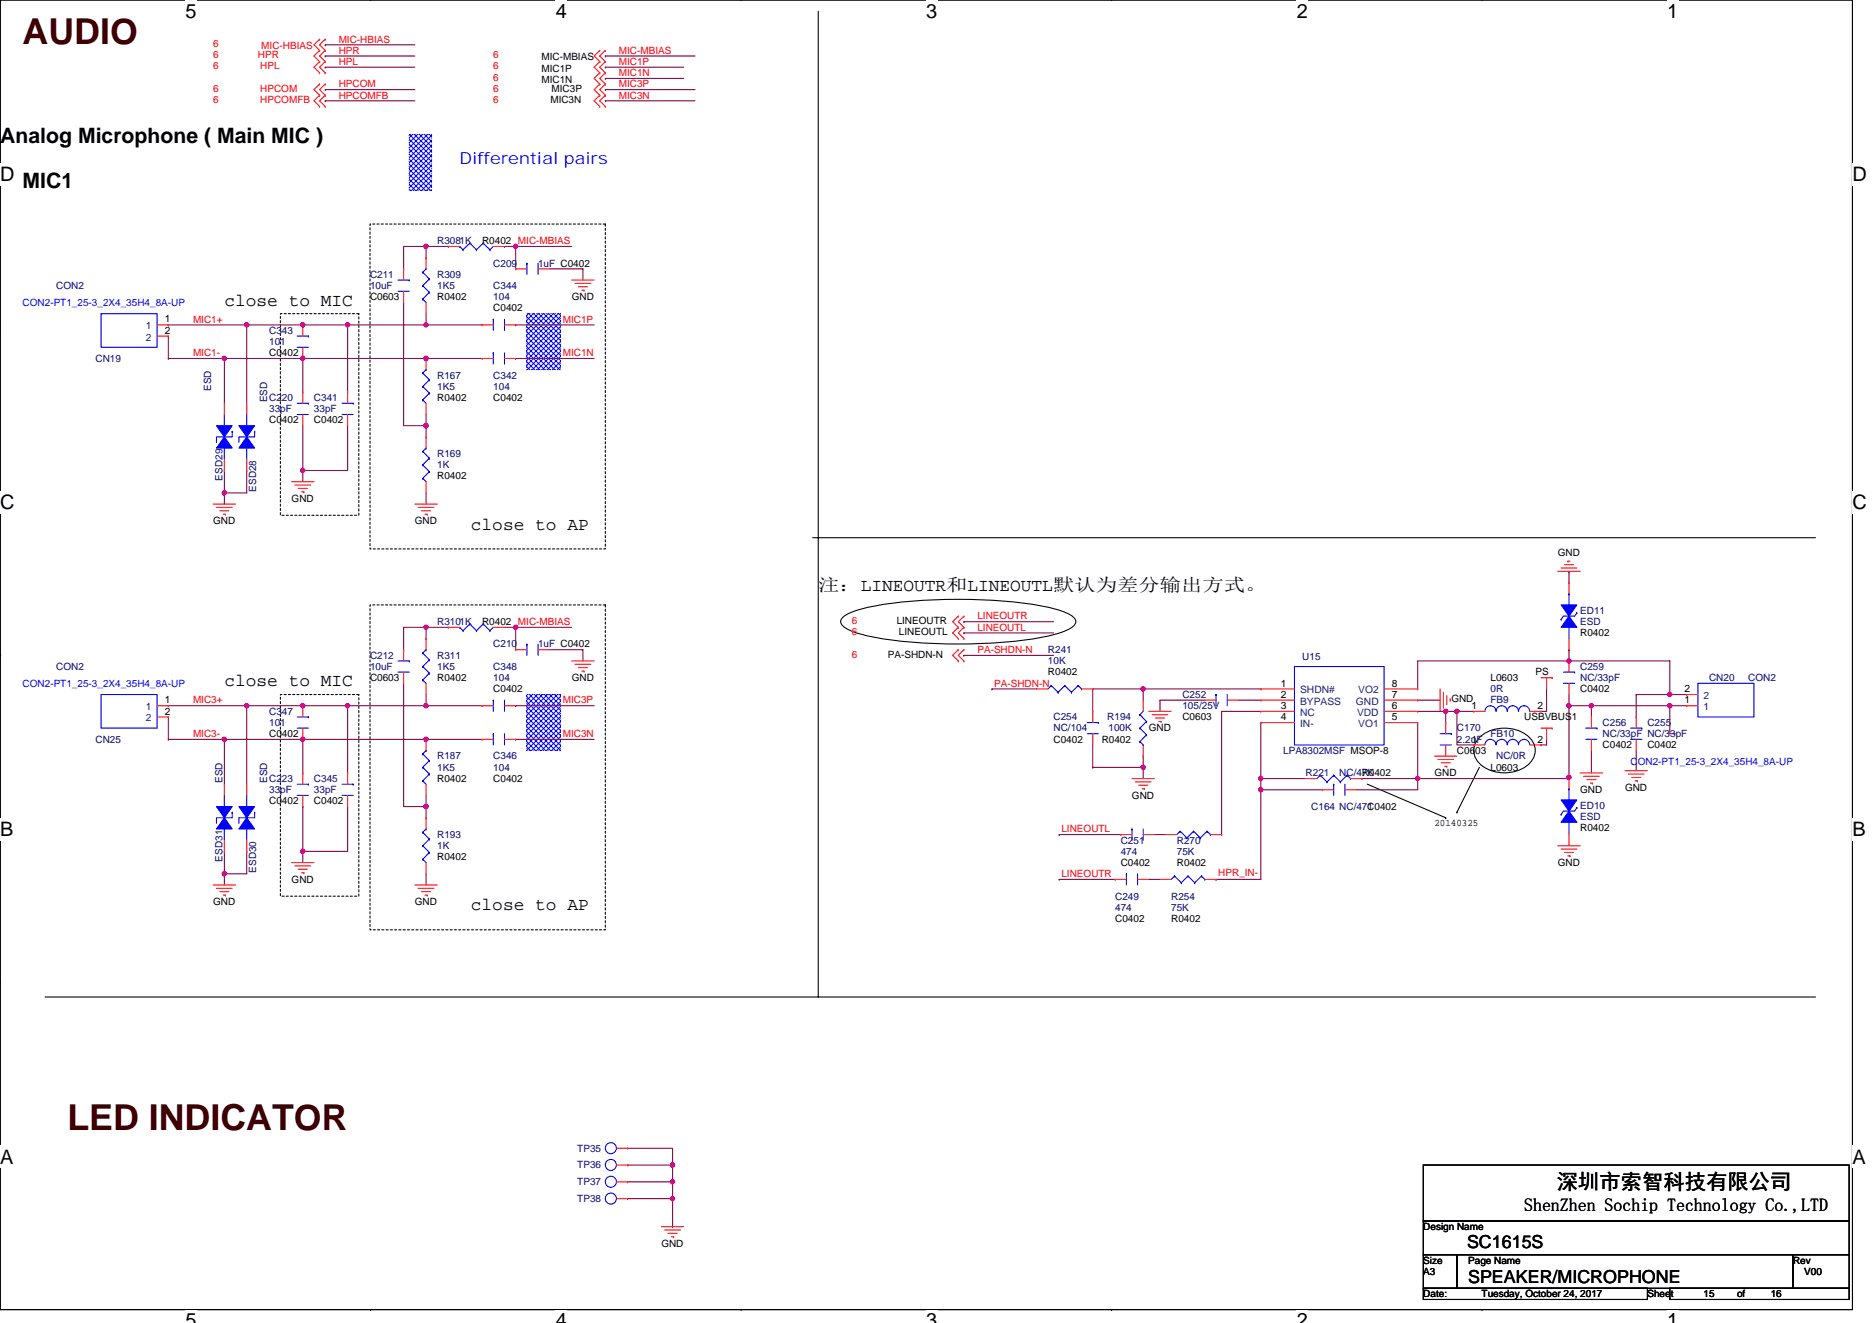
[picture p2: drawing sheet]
<svg xmlns="http://www.w3.org/2000/svg" width="297mm" height="210mm" viewBox="0 0 297 210" stroke-linecap="round" stroke-linejoin="round" font-family="sans-serif">
<path d="M0 0h293.9v207.9h-293.9z" fill="none" stroke="#000" stroke-width=".17"/>
<g fill="#fff">
<path d="M29.4 0h1.8v3.5h-1.8z"/>
<path d="M29.4 207.9h1.8v2h-1.8z"/>
</g>
<path d="M58.8 0h.1M58.8 207.9h.1" fill="none" stroke="#000" stroke-width=".17"/>
<g fill="#fff">
<path d="M88.2 0h1.8v3.5h-1.8z"/>
<path d="M88.2 207.9h1.8v2h-1.8z"/>
</g>
<path d="M117.6 0h.1M117.6 207.9h.1" fill="none" stroke="#000" stroke-width=".17"/>
<g fill="#fff">
<path d="M147 0h1.7v3.5h-1.7z"/>
<path d="M147 207.9h1.7v2h-1.7z"/>
</g>
<path d="M176.4 0h.1M176.4 207.9h.1" fill="none" stroke="#000" stroke-width=".17"/>
<g fill="#fff">
<path d="M205.8 0h1.7v3.5h-1.7z"/>
<path d="M205.8 207.9h1.7v2h-1.7z"/>
</g>
<path d="M235.2 0h.1M235.2 207.9h.1" fill="none" stroke="#000" stroke-width=".17"/>
<g fill="#fff">
<path d="M264.5 0h1.8v3.5h-1.8z"/>
<path d="M264.5 207.9h1.8v2h-1.8z"/>
<path d="M0 26h2.3v3.5h-2.3z"/>
<path d="M293.9 26h2.3v3.5h-2.3z"/>
<path d="M0 77.9h2.3v3.5h-2.3z"/>
<path d="M293.9 77.9h2.3v3.5h-2.3z"/>
</g>
<path d="M0 52h.1M293.9 52h.1" fill="none" stroke="#000" stroke-width=".17"/>
<g fill="#fff">
<path d="M0 129.9h2.1v3.5h-2.1z"/>
<path d="M293.9 129.9h2.1v3.5h-2.1z"/>
</g>
<path d="M0 103.9h.1M293.9 103.9h.1" fill="none" stroke="#000" stroke-width=".17"/>
<path d="M0 103.9h.1" fill="none" stroke="#000" stroke-width=".16"/>
<g fill="#fff">
<path d="M0 181.9h2.2v3.5h-2.2z"/>
<path d="M293.9 181.9h2.2v3.5h-2.2z"/>
</g>
<g fill="none" stroke="#000" stroke-width=".17">
<path d="M129.8 1.8v156.4M128.9 85.3h159.2M133.9 97.8a15.9 15.9 0 0 1 6.5-1.9 82.8 82.8 0 0 1 26.2 .5 9.9 9.9 0 0 1 3.6 1.4l.4 .4 .1 .5a2.4 2.4 0 0 1-1.9 1.5 45 45 0 0 1-12.5 1.9 76 76 0 0 1-18.8-1.2 9.8 9.8 0 0 1-3.6-1.4l-.4-.4-.1-.4 .1-.5zM235 116.8a6 6 0 0 1 7.9 .5 2.92 2.92 0 0 1-1 4.5 6 6 0 0 1-7.4-.9 2.8 2.8 0 0 1 .5-4.1zM217 124.5l12.4 5.3M229.4 129.8h.1M231.2 128.9h.1M234.7 121.8l-3.5 7.1M0 155.9h.1M7.2 158.2h280.9M293.9 155.9h.1M225.8 199.1h5.4v5.4h-5.4z"/>
<path d="M225.8 184.9h67.6v8.9h-67.6zM225.8 193.8h67.6v5.3h-67.6zM231.2 199.1h53.3v5.4h-53.3zM284.5 199.1h8.9v5.4h-8.9zM225.8 204.5h35.6v1.7h-35.6zM265 204.5h28.4v1.7h-28.4z"/>
</g>
<g fill="#00f" stroke="#00f" stroke-width=".17" stroke-dasharray="0 .3">
<path d="M64.9 21.3h3.6v8.9h-3.6z" fill-rule="evenodd"/>
<path d="M83.6 49.8h5.3v8.9h-5.3z" fill-rule="evenodd"/>
<path d="M83.6 110.2h5.3v8.9h-5.3z" fill-rule="evenodd"/>
</g>
<path d="M58.7 35.6h37.4v51.5h-37.4zM44.5 49.8h12.4v32h-12.4zM58.7 96h37.4v51.6h-37.4zM44.5 110.2h12.4v32h-12.4z" fill="none" stroke="#000" stroke-width=".17" stroke-dasharray=".3 .3"/>
<g fill="none" stroke="#800040" stroke-width=".17">
<path d="M51.6 14.2h.1M51.6 16h.1M51.6 8.9h.1M51.6 10.7h.1M51.6 7.1h.1M51.6 8.9h14.2M51.6 10.7h14.2M51.6 14.2h14.2M51.6 16h14.2M51.6 7.1h14.2M96.1 8.9h.1M96.1 10.7h.1"/>
<path d="M96.1 12.4h.1M96.1 14.2h.1M96.1 16h.1M96.1 8.9h14.2M96.1 10.7h12.4M96.1 12.4h12.4M96.1 14.2h14.2M96.1 16h14.2M67.6 39.1h.1M67.6 39.1h-3.6v3.6M67.6 39.1v1.8M67.6 39.1h3.6"/>
<path d="M80 39.1h.1M80 39.1h10.7M81.8 39.1h.1M81.8 39.1v3.6M26.7 56.9h.1M26.7 51.6h.1M26.7 53.3v3.6M26.7 56.9h21.3M26.7 51.6h12.5M35.6 56.9v7.1M35.6 56.9h.1M39.2 51.6h.1"/>
<path d="M39.2 51.6h8.8M39.2 51.6v12.4M48 56.9h19.6M48 51.6h.1M48 56.9v5.3M48 51.6h7.2M55.2 51.6h12.4M55.2 51.6h.1M55.2 51.6v10.6M64 48v19.6h3.6M67.6 56.9h.1M67.6 51.6h.1"/>
<path d="M67.6 49.8v1.8M67.6 56.9h8.9M67.6 51.6h8.9M81.8 56.9h.1M81.8 51.6h.1M81.8 56.9h12.5M81.8 51.6h12.5M87.2 42.7h5.3v1.7M35.6 78.2h.1M35.6 78.2v1.8M35.6 74.7v3.5M39.2 74.7v3.5h-3.6"/>
<path d="M48 67.6v7.1M48 74.7h.1M48 74.7v1.8M55.2 67.6v7.1h-7.2M67.6 67.6h.1M67.6 78.2v1.8M67.6 65.8v1.8M67.6 67.6v1.7M67.6 99.6h.1M67.6 99.6h-3.6v3.5M67.6 99.6v1.7M67.6 99.6h3.6"/>
<path d="M80 99.6h1.8M81.8 99.6h.1M81.8 99.6h8.9M81.8 99.6v3.5M152.9 98.7h.1M152.9 98.7h14.3M249 90.7h.1M249 90.7v1.8M26.7 113.8v3.5M26.7 117.3h.1M26.7 112h.1M26.7 117.3h21.3"/>
<path d="M26.7 112h12.5M35.6 117.3v7.2M35.6 117.3h.1M39.2 112v12.5M39.2 112h8.8M48 117.3h19.6M48 112h.1M48 117.3v5.4M48 112h7.2M55.2 112h12.4M55.2 112v10.7M64 108.5v19.5h3.6"/>
<path d="M67.6 117.3h.1M67.6 112h.1M67.6 110.2v1.8M67.6 117.3h8.9M67.6 112h8.9M81.8 117.3h.1M81.8 112h.1M81.8 117.3h12.5M81.8 112h12.5M87.2 103.1h5.3v1.8M152.9 104h.1M152.9 100.5h.1"/>
<path d="M152.9 104h14.3M152.9 100.5h14.3M157.4 109.3h.1M157.4 109.3h7.1M173.4 118.2v3.6M181.4 109.3v1.8M181.4 109.3h.1M181.4 109.3h-8v3.6M181.4 109.3h18.7M191.2 111.1h-7.1v1.8M196.5 111.1h3.6M200.1 114.7h.1"/>
<path d="M200.1 112.9h-6.3v19.6M200.1 114.7v8.9M225 114.7v8.9M225 111.1h3.5M225 112.9h4.4M229.4 112.9h1.8M229.4 112.9h.1M229.4 112.9v1.8M231.2 112.9v5.3h2.6M231.2 112.9h.1M231.2 112.9h2.6M245.4 117.3v.9h-.9"/>
<path d="M245.4 109.3v3.6h-.9M249 104.9h-24v4.4M249 112h.1M249 112v11.6h-24M249 110.2v1.8h3.5M249 104.9h16v5.3M249 103.1h.1M249 103.1v1.8M252.5 112v1.8M252.5 119.1v3.6M252.5 112h12.5v4.5h.9M252.5 112h.1"/>
<path d="M259.6 110.2v3.6M259.6 119.1v3.2M259.6 110.2h.1M259.6 110.2h5.4M265 112h2.6M265 110.2h2.6M35.6 138.7h.1M35.6 138.7v1.8M35.6 135.1v3.6M39.2 135.1v3.6h-3.6M48 128h.1M48 135.1v1.8"/>
<path d="M48 128v7.1M55.2 128v7.1h-7.2M67.6 128h.1M67.6 138.7v1.8M67.6 126.2v1.8M67.6 128v1.8M168.1 132.5h.1M168.1 139.6h.1M168.1 132.5h9.7M168.1 139.6h8.9M173.4 121.8h.1M173.4 121.8h8"/>
<path d="M181.4 121.8v1.8M181.4 120v1.8M182.3 139.6h1.8M183.2 132.5h1.8M193 139.6h.1M200.1 123.6h7.1M200.1 125.3h9.7M200.1 125.3h.1M200.1 123.6v1.7M200.1 125.3v14.3h-7.1M216.1 123.6h.1M216.1 123.6h8.9"/>
<path d="M225 123.6v1.7h-9.8M249 134.1v.1M99.6 182.2h7.1v2.7M99.6 184.9h7.1v2.7M99.6 187.6h7.1v2.6M99.6 190.2h7.1v4.5M106.7 187.6h.1M106.7 194.7h.1"/>
</g>
<g fill="#f0f" stroke="#f0f" stroke-width=".17">
<circle cx="67.6" cy="56.9" r=".35"/>
<circle cx="67.6" cy="51.5" r=".35"/>
<circle cx="67.6" cy="67.6" r=".35"/>
<circle cx="67.6" cy="39.1" r=".35"/>
<circle cx="48" cy="51.5" r=".35"/>
<circle cx="81.8" cy="39.1" r=".35"/>
<circle cx="35.6" cy="78.2" r=".35"/>
<circle cx="39.1" cy="51.5" r=".35"/>
<circle cx="48" cy="56.9" r=".35"/>
<circle cx="35.6" cy="56.9" r=".35"/>
<circle cx="48" cy="74.7" r=".35"/>
<circle cx="55.1" cy="51.5" r=".35"/>
<circle cx="231.2" cy="112.9" r=".35"/>
<circle cx="249" cy="123.4" r=".35"/>
<circle cx="248.9" cy="112" r=".35"/>
<circle cx="200.1" cy="123.6" r=".35"/>
<circle cx="181.4" cy="109.3" r=".35"/>
<circle cx="200.1" cy="125.3" r=".35"/>
<circle cx="224.9" cy="123.6" r=".35"/>
<circle cx="229.4" cy="112.9" r=".35"/>
<circle cx="181.4" cy="121.8" r=".35"/>
<circle cx="264.9" cy="112" r=".35"/>
<circle cx="252.5" cy="112" r=".35"/>
<circle cx="264.9" cy="110.2" r=".35"/>
<circle cx="67.6" cy="117.3" r=".35"/>
<circle cx="67.6" cy="112" r=".35"/>
<circle cx="67.6" cy="128" r=".35"/>
<circle cx="67.6" cy="99.6" r=".35"/>
<circle cx="48" cy="135.1" r=".35"/>
<circle cx="55.1" cy="112" r=".35"/>
<circle cx="48" cy="112" r=".35"/>
<circle cx="81.8" cy="99.6" r=".35"/>
<circle cx="35.6" cy="138.7" r=".35"/>
<circle cx="48" cy="117.3" r=".35"/>
<circle cx="35.6" cy="117.3" r=".35"/>
<circle cx="39.1" cy="112" r=".35"/>
<circle cx="106.7" cy="184.9" r=".35"/>
<circle cx="106.7" cy="187.6" r=".35"/>
<circle cx="106.7" cy="190.2" r=".35"/>
<circle cx="248.9" cy="104.9" r=".35"/>
</g>
<g fill="none" stroke="#f00" stroke-width=".17">
<path d="M50.7 16.9h.1M50.7 15.1h.1M50.7 9.8h.1M50.7 8h.1M50.7 11.6h.1M50.7 13.3h.1M50.7 6.2h.1M50.7 15.1l-.9 .9 .9 .9M50.7 8l-.9 .9 .9 .9M50.7 9.8l-.9 .9 .9 .9M50.7 13.3l-.9 .9 .9 .9M50.7 6.2l-.9 .9 .9 .9"/>
<path d="M51.6 16.9h.1M51.6 15.1h.1M51.6 9.8h.1M51.6 8h.1M51.6 11.6h.1M51.6 13.3h.1M51.6 6.2h.1M51.6 15.1l-.9 .9 .9 .9M51.6 8l-.9 .9 .9 .9M51.6 9.8l-.9 .9 .9 .9M51.6 13.3l-.9 .9 .9 .9M51.6 6.2l-.9 .9 .9 .9"/>
<path d="M95.2 8h.1M95.2 9.8h.1M95.2 11.6h.1M95.2 13.3h.1M95.2 15.1h.1M95.2 16.9h.1M95.2 8l-.9 .9 .9 .9M95.2 9.8l-.9 .9 .9 .9M95.2 11.6l-.9 .8 .9 .9M95.2 13.3l-.9 .9 .9 .9M95.2 15.1l-.9 .9 .9 .9M96.1 8h.1"/>
<path d="M96.1 9.8h.1M96.1 11.6h.1M96.1 13.3h.1M96.1 15.1h.1M96.1 16.9h.1M96.1 8l-.9 .9 .9 .9M96.1 9.8l-.9 .9 .9 .9M96.1 11.6l-.9 .8 .9 .9M96.1 13.3l-.9 .9 .9 .9M96.1 15.1l-.9 .9 .9 .9M71.2 39.1h.1M71.2 39.1h1.7"/>
<path d="M78.3 39.1h1.7M24.9 51.6h1.8M24.9 53.3h1.8M26.7 51.6h.1M26.7 53.3h.1M48 55.1v1.8M48 51.6h.1M48 51.6v1.7M64 46.2v1.8M64 42.7h.1M64 42.7v1.7M67.6 56.9h.1"/>
<path d="M67.6 48v1.8M67.6 40.9h.1M67.6 40.9v1.8M67.6 56.9v1.8M76.5 56.9h.1M76.5 51.6h.1M76.5 56.9h1.8M76.5 51.6h1.8M80 56.9h1.8M80 51.6h1.8M81.8 42.7h.1M81.8 42.7h1.8"/>
<path d="M85.4 42.7h1.8M90.7 44.4h3.6M91.2 45h2.5M91.8 45.5h1.4M92.3 46.1h.4M92.7 46.1h.1M35.6 64v1.8M35.6 74.7h.1M35.6 72.9v1.8M39.2 64v1.8M39.2 74.7h.1M39.2 72.9v1.8"/>
<path d="M46.3 76.5h3.5M46.8 77h2.5M47.3 77.5h1.5M47.9 78.1h.3M48 65.8v1.8M48 62.2h.1M48 62.2v1.8M48.2 78.1h.1M55.2 65.8v1.8M55.2 62.2h.1M55.2 62.2v1.8M67.6 64v1.8"/>
<path d="M67.6 76.5v1.7M67.6 69.3h.1M67.6 69.3v1.8M33.8 80h3.6M34.4 80.5h2.4M34.9 81.1h1.4M35.4 81.6h.4M35.8 81.6h.1M65.8 80h3.6M66.4 80.5h2.5M66.9 81.1h1.4M67.4 81.6h.4"/>
<path d="M67.8 81.6h.1M71.2 99.6h.1M71.2 99.6h1.7M78.3 99.6h1.7M152.1 99.6h.1M152.1 97.8h.1M152.1 97.8l-.9 .9 .9 .9M152.1 99.6l-.9 .9 .9 .8M152.9 99.6h.1M152.9 97.8h.1M152.9 97.8l-.8 .9 .8 .9M152.9 99.6l-.8 .9 .8 .8"/>
<path d="M247.2 90.7h3.5M247.7 90.1h2.5M248.2 89.6h1.5M248.8 89.1h.1M248.8 89.1h.3M249 92.5h.1M249 92.5v1.7M24.9 112h1.8M24.9 113.8h1.8M26.7 112h.1M26.7 113.8h.1M48 115.6v1.7"/>
<path d="M48 112h.1M48 112v1.8M64 106.7v1.8M64 103.1h.1M64 103.1v1.8M67.6 117.3h.1M67.6 108.5v1.7M67.6 101.3h.1M67.6 101.3v1.8M67.6 117.3v1.8M76.5 117.3h.1M76.5 112h.1"/>
<path d="M76.5 117.3h1.8M76.5 112h1.8M80 117.3h1.8M80 112h1.8M81.8 103.1h.1M81.8 103.1h1.8M85.4 103.1h1.8M90.7 104.9h3.6M91.2 105.4h2.5M91.8 106h1.4M92.3 106.5h.4M92.7 106.5h.1"/>
<path d="M152.1 101.3h.1M152.1 104.9h.1M152.1 103.1h.1M152.1 103.1l-.9 .9 .9 .9M152.9 101.3h.1M152.9 104.9h.1M152.9 103.1h.1M152.9 103.1l-.8 .9 .8 .9M164.5 109.3h1.8M171.6 109.3h1.8M173.4 109.3h.1M173.4 116.5v1.7"/>
<path d="M173.4 112.9h.1M173.4 112.9v1.8M181.4 111.1v1.8M181.4 118.2v1.8M182.3 112.9h3.5M182.8 113.4h2.5M183.3 114h1.5M183.9 114.5h.3M184.2 114.5h.1M191.2 111.1h.1M191.2 111.1h1.8M194.7 111.1h1.8"/>
<path d="M200.1 109.3h.1M200.1 111.1h.1M200.1 112.9h.1M200.1 114.7h.1M200.1 109.3h5.3M200.1 111.1h5.3M200.1 112.9h5.3M200.1 114.7h5.3M219.6 109.3h5.4M219.6 111.1h5.4M219.6 112.9h5.4M219.6 114.7h5.4"/>
<path d="M225 114.7h.1M225 112.9h.1M225 111.1h.1M225 109.3h.1M228.5 109.3v3.6M229 109.9v2.5M229.4 118.2v1.8M229.4 114.7h.1M229.4 114.7v1.8M229.6 110.4v1.4M230.1 111h.1M230.1 111v.3"/>
<path d="M233.8 112.9h.1M233.8 118.2h.1M233.8 112.9h1.8M233.8 118.2h1.8M242.7 112.9h1.8M242.7 118.2h1.8M244.5 112.9h.1M244.5 118.2h.1M244.5 107.6h1.8M244.5 115.6h1.8M245.4 107.6v1.7M245.4 115.6v1.7"/>
<path d="M246.3 107.6h.1M246.3 115.6h.1M249 108.5v1.7M249 104.9h.1M249 101.3v1.8M249 104.9v1.8M252.5 117.3v1.8M252.5 113.8h.1M252.5 113.8v1.8M259.6 117.3v1.8M259.6 113.8h.1M259.6 113.8v1.8"/>
<path d="M267.6 112h.1M267.6 110.2h.1M267.6 112h1.8M267.6 110.2h1.8M35.6 124.5v1.7M35.6 135.1h.1M35.6 133.3v1.8M39.2 124.5v1.7M39.2 135.1h.1M39.2 133.3v1.8M46.3 136.9h3.5M46.8 137.4h2.5"/>
<path d="M47.3 138h1.5M47.9 138.5h.3M48 126.2v1.8M48 122.7h.1M48 122.7v1.8M48.2 138.5h.1M55.2 126.2v1.8M55.2 122.7h.1M55.2 122.7v1.8M67.6 124.5v1.7M67.6 136.9v1.8M67.6 129.8h.1"/>
<path d="M67.6 129.8v1.8M177 139.6h.1M177 139.6h1.7M177.8 132.5h.1M177.8 132.5h1.8M179.6 123.6h3.6M180.1 124.1h2.5M180.5 139.6h1.8M180.7 124.6h1.4M181.2 125.2h.4M181.4 120h.1M181.4 132.5h1.8"/>
<path d="M181.6 125.2h.1M184.1 139.6h1.7M185 132.5h1.7M191.2 139.6h1.8M192.1 132.5h1.7M193 139.6h.1M193.8 132.5h.1M207.2 123.6h1.8M209.8 125.3h.1M209.8 125.3h1.8M213.4 125.3h1.8M214.3 123.6h1.8"/>
<path d="M216.1 123.6h.1M227.6 120h3.6M228.2 120.5h2.4M228.7 121.1h1.4M229.2 121.6h.4M229.6 121.6h.1M247.2 134.2h3.5M247.7 134.8h2.5M248.2 135.3h1.5M248.8 135.8h.3M249 132.3v1.8M249 123.4h.1"/>
<path d="M249 123.4v1.8M249.1 135.8h.1M250.7 122.7h3.6M251.3 123.2h2.5M251.8 123.7h1.4M252.3 124.3h.4M252.7 124.3h.1M257.8 122.3h3.6M258.4 122.9h2.5M258.9 123.4h1.4M259.5 123.9h.3M259.8 123.9h.1"/>
<path d="M33.8 140.5h3.6M34.4 141h2.4M34.9 141.5h1.4M35.4 142.1h.4M35.8 142.1h.1M65.8 140.5h3.6M66.4 141h2.5M66.9 141.5h1.4M67.4 142.1h.4M67.8 142.1h.1M97.8 184.9h1.8M97.8 190.2h1.8"/>
<path d="M97.8 182.2h1.8M97.8 187.6h1.8M99.6 184.9h.1M99.6 190.2h.1M99.6 182.2h.1M99.6 187.6h.1M104.9 194.7h3.6M105.5 195.2h2.5M106 195.7h1.4M106.5 196.3h.4M106.9 196.3h.1"/>
</g>
<g fill="none" stroke="#00f" stroke-width=".17">
<path d="M72.9 39.1h.1M72.9 39.1l.6 .5M73.5 39.6h.1M74.5 38.6h.1M74.5 38.6l1.1 1M74.5 38.6l-1 1M75.6 39.6h.1M76.7 38.6h.1M76.7 38.6l1 1M76.7 38.6l-1.1 1M77.7 39.6h.1M78.3 39.1l-.6 .5"/>
<path d="M16 49.8h8.9v5.3h-8.9zM47.2 55.1h1.7M47.2 53.3h1.7M48.9 53.3h.1M63.2 46.2h1.7M63.2 44.4h1.7M64.9 44.4h.1M67.1 59.2h.1M67.1 47.5h.1M67.1 45.3h.1M67.1 43.2h.1M67.1 59.2l1 1.1"/>
<path d="M67.1 47.5l.5 .5M67.1 45.3l1 1.1M67.1 43.2l1 1.1M67.6 58.7h.1M67.6 42.7h.1M67.6 58.7l-.5 .5M67.6 42.7l-.5 .5M68.1 46.4h.1M68.1 44.3h.1M68.1 46.4l-1 1.1M68.1 44.3l-1 1M78.3 56h.1"/>
<path d="M78.3 50.7h.1M78.3 50.7v1.8M78.3 56v1.8M80 56v1.8M80 50.7v1.8M83.6 41.8h.1M83.6 41.8v1.8M85.4 41.8v1.8M35.6 65.8v1.8M35.6 71.1v1.8M36.8 68.5v.8h-2.4v.9M36.8 68.5h.1"/>
<path d="M39.2 65.8v1.8M39.2 71.1v1.8M40.4 68.5v.8h-2.5v.9M40.4 68.5h.1M47.2 65.8h1.7M47.2 64h1.7M48.9 64h.1M54.3 65.8h1.7M54.3 64h1.7M56 64h.1M67.1 63.5h.1M67.1 61.3h.1"/>
<path d="M67.1 75.9h.1M67.1 73.8h.1M67.1 71.6h.1M67.1 63.5l.5 .5M67.1 61.3l1 1.1M67.1 75.9l.5 .6M67.1 73.8l1 1M67.1 71.6l1 1.1M67.6 71.1h.1M67.6 71.1l-.5 .5M68.1 62.4h.1M68.1 60.3h.1"/>
<path d="M68.1 74.8h.1M68.1 72.7h.1M68.1 62.4l-1 1.1M68.1 60.3l-1 1M68.1 74.8l-1 1.1M68.1 72.7l-1 1.1M72.9 99.6h.1M72.9 99.6l.6 .5M74.5 99h.1M74.5 99l1.1 1.1M74.5 99l-1 1.1M76.7 99h.1"/>
<path d="M76.7 99l1 1.1M76.7 99l-1.1 1.1M78.3 99.6l-.6 .5M247.7 98.3h.1M249 99.6v1.7M249 94.2h.1M249 94.2v1.8M250.2 97.3l-.4 .5h-1.7l-.4 .5M250.2 97.3h.1M16 110.2h8.9v5.4h-8.9zM47.2 115.6h1.7M47.2 113.8h1.7"/>
<path d="M48.9 113.8h.1M63.2 106.7h1.7M63.2 104.9h1.7M64.9 104.9h.1M67.1 119.7h.1M67.1 107.9h.1M67.1 105.8h.1M67.1 103.7h.1M67.1 119.7l1 1M67.1 107.9l.5 .6M67.1 105.8l1 1M67.1 103.7l1 1"/>
<path d="M67.6 119.1h.1M67.6 103.1h.1M67.6 119.1l-.5 .6M67.6 103.1l-.5 .6M68.1 106.8h.1M68.1 104.7h.1M68.1 106.8l-1 1.1M68.1 104.7l-1 1.1M73.5 100.1h.1M75.6 100.1h.1M77.7 100.1h.1M78.3 116.5h.1"/>
<path d="M78.3 111.1h.1M78.3 111.1v1.8M78.3 116.5v1.7M80 116.5v1.7M80 111.1v1.8M83.6 102.2h.1M83.6 102.2v1.8M85.4 102.2v1.8M166.8 108.8h.1M166.8 108.8l-.5 .5M166.8 108.8l1.1 1.1M167.9 109.9h.1"/>
<path d="M168.9 108.8h.1M168.9 108.8l-1 1.1M168.9 108.8l1.1 1.1M170 109.9h.1M171.1 108.8h.1M171.1 108.8l-1.1 1.1M171.1 108.8l.5 .5M171.6 109.3h.1M172.5 116.5h1.8M172.5 114.7h1.8M174.3 114.7h.1M180.9 113.4h.1"/>
<path d="M180.9 115.6h.1M180.9 117.7h.1M180.9 113.4l1 1.1M180.9 115.6l1 1M180.9 117.7l.5 .5M181.4 118.2h.1M181.4 112.9l-.5 .5M181.9 114.5h.1M181.9 116.6h.1M181.9 114.5l-1 1.1M181.9 116.6l-1 1.1M193 110.2h.1"/>
<path d="M193 110.2v1.8M194.7 110.2v1.8M205.4 105.8h14.2v12.4h-14.2zM228.5 118.2h1.8M228.5 116.5h1.8M230.3 116.5h.1M235.6 112.9a.88 .88 0 0 1 .9-.9 .88 .88 0 0 1 .9 .9M235.6 118.2a.88 .88 0 0 1 .9-.9 .88 .88 0 0 1 .9 .9M237.4 112.9a.88 .88 0 0 1 .9-.9 .88 .88 0 0 1 .9 .9 .89 .89 0 0 1 .8-.9 .89 .89 0 0 1 .9 .9 .89 .89 0 0 1 .9-.9 .89 .89 0 0 1 .9 .9M237.4 118.2a.88 .88 0 0 1 .9-.9 .88 .88 0 0 1 .9 .9 .89 .89 0 0 1 .8-.9 .89 .89 0 0 1 .9 .9 .89 .89 0 0 1 .9-.9 .89 .89 0 0 1 .9 .9M248.1 108.5h1.7M248.1 106.7h1.7"/>
<path d="M249.8 106.7h.1M251.6 117.3h1.8M251.6 115.6h1.8M253.4 115.6h.1M258.7 117.3h1.8M258.7 115.6h1.8M260.5 115.6h.1M269.4 108.5h8.9v5.3h-8.9zM35.6 126.2v1.8M35.6 131.6v1.7M36.8 128.9v.9h-2.4v.9M36.8 128.9h.1"/>
<path d="M39.2 126.2v1.8M39.2 131.6v1.7M40.4 128.9v.9h-2.5v.9M40.4 128.9h.1M47.2 126.2h1.7M47.2 124.5h1.7M48.9 124.5h.1M54.3 126.2h1.7M54.3 124.5h1.7M56 124.5h.1M67.1 123.9h.1M67.1 121.8h.1"/>
<path d="M67.1 136.4h.1M67.1 134.2h.1M67.1 132.1h.1M67.1 123.9l.5 .6M67.1 121.8l1 1.1M67.1 136.4l.5 .5M67.1 134.2l1 1.1M67.1 132.1l1 1.1M67.6 131.6h.1M67.6 131.6l-.5 .5M68.1 122.9h.1M68.1 120.7h.1"/>
<path d="M68.1 135.3h.1M68.1 133.2h.1M68.1 122.9l-1 1M68.1 120.7l-1 1.1M68.1 135.3l-1 1.1M68.1 133.2l-1 1M178.7 138.7h.1M178.7 138.7v1.8M179.6 131.6h.1M179.6 131.6v1.7M180.5 138.7v1.8M181.4 131.6v1.7"/>
<path d="M186.4 139h.1M186.4 139l-.6 .6M186.4 139l1 1.1M187.3 131.9h.1M187.3 131.9l-.6 .6M187.3 131.9l1 1.1M188.3 133h.1M188.5 139h.1M188.5 139l-1.1 1.1M188.5 139l1.1 1.1M189.4 131.9h.1M189.4 131.9l-1.1 1.1"/>
<path d="M189.4 131.9l1.1 1.1M190.5 133h.1M190.6 139h.1M190.6 139l-1 1.1M190.6 139l.6 .6M191.2 139.6h.1M191.5 131.9h.1M191.5 131.9l-1 1.1M191.5 131.9l.6 .6M192.1 132.5h.1M209.5 123h.1M209.5 123l-.5 .6"/>
<path d="M209.5 123l1.1 1.1M210.6 124.1h.1M211.6 123h.1M211.6 124.5h.1M211.6 123l-1 1.1M211.6 123l1.1 1.1M211.6 124.5v1.7M212.7 124.1h.1M213.4 124.5v1.7M213.8 123h.1M213.8 123l-1.1 1.1M213.8 123l.5 .6"/>
<path d="M214.3 123.6h.1M247.7 129.3h.1M249 130.5v1.8M249 125.2h.1M249 125.2v1.8M250.2 128.2l-.4 .5h-1.7l-.4 .6M250.2 128.2h.1M187.4 140.1h.1M189.6 140.1h.1"/>
<circle cx="96.9" cy="182.2" r=".88"/>
<circle cx="96.9" cy="184.9" r=".88"/>
<circle cx="96.9" cy="187.6" r=".88"/>
<circle cx="96.9" cy="190.2" r=".88"/>
</g>
<g fill="#00f" stroke="#00f" stroke-width=".17">
<path d="M249 97.8l1.2 1.8h-2.5z" fill-rule="evenodd"/>
<path d="M247.7 96h2.5l-1.2 1.8z" fill-rule="evenodd"/>
<path d="M34.4 67.6h2.4l-1.2 1.7z" fill-rule="evenodd"/>
<path d="M35.6 69.3l1.2 1.8h-2.4z" fill-rule="evenodd"/>
<path d="M37.9 67.6h2.5l-1.2 1.7z" fill-rule="evenodd"/>
<path d="M39.2 69.3l1.2 1.8h-2.5z" fill-rule="evenodd"/>
<path d="M34.4 128h2.4l-1.2 1.8z" fill-rule="evenodd"/>
<path d="M35.6 129.8l1.2 1.8h-2.4z" fill-rule="evenodd"/>
<path d="M37.9 128h2.5l-1.2 1.8z" fill-rule="evenodd"/>
<path d="M39.2 129.8l1.2 1.8h-2.5z" fill-rule="evenodd"/>
<path d="M249 128.7l1.2 1.8h-2.5z" fill-rule="evenodd"/>
<path d="M247.7 127h2.5l-1.2 1.7z" fill-rule="evenodd"/>
</g>
<g font-size="5.7" fill="#400000">
<text x="3.6" y="6.9">AUDIO</text>
<text x="10.7" y="179.4">LED INDICATOR</text>
</g>
<g font-size="3.4">
<text x="0" y="22.7">Analog Microphone ( Main MIC )</text>
<text x="3.6" y="29.8">MIC1</text>
<text x="247" y="188.7">深圳市索智科技有限公司</text>
</g>
<g font-size="3.2">
<text x="29.4" y="2.8">5</text>
<text x="88.2" y="2.8">4</text>
<text x="147" y="2.8">3</text>
<text x="205.8" y="2.8">2</text>
<text x="264.5" y="2.8">1</text>
<text x="0" y="28.8">D</text>
<text x="293.9" y="28.8">D</text>
<text x="0" y="80.8">C</text>
<text x="293.9" y="80.8">C</text>
<text x="0" y="132.7">B</text>
<text x="293.9" y="132.7">B</text>
<text x="0" y="184.7">A</text>
<text x="293.9" y="184.7">A</text>
<text x="29.4" y="210.7">5</text>
<text x="88.2" y="210.7">4</text>
<text x="147" y="210.7">3</text>
<text x="205.8" y="210.7">2</text>
<text x="264.5" y="210.7">1</text>
</g>
<g font-size="2.8">
<text x="35.6" y="48.5">close to MIC</text>
<text x="74.7" y="84.1">close to AP</text>
<text x="129.8" y="93.8">注：LINEOUTR和LINEOUTL默认为差分输出方式。</text>
<text x="35.6" y="108.9">close to MIC</text>
<text x="74.7" y="144.5">close to AP</text>
<text x="241.8" y="192.2">ShenZhen Sochip Technology Co. ,,, LTD</text>
<text x="241.8" y="192.2">ShenZhen Sochip Technology Co.</text>
<text x="285.8" y="192.2">LTD</text>
<text x="232.8" y="198.1">SC1615S</text>
<text x="233" y="203.6">SPEAKER/MICROPHONE</text>
</g>
<text font-size="2.6" fill="#00f" x="72.9" y="26">Differential pairs</text>
<g font-size="1.6" fill="#f00">
<text x="33.8" y="11">6</text>
<text x="33.8" y="9.2">6</text>
<text x="33.8" y="7.5">6</text>
<text x="40.9" y="9.2">HPR</text>
<text x="41.3" y="11">HPL</text>
<text x="41.5" y="7.8">MIC-HBIAS</text>
<text x="53.7" y="8.5">HPR</text>
<text x="53.7" y="10.3">HPL</text>
<text x="53.7" y="6.8">MIC-HBIAS</text>
<text x="78.3" y="9.2">6</text>
<text x="78.3" y="11">6</text>
<text x="98.2" y="8.5">MIC-MBIAS</text>
<text x="98.2" y="10.3">MIC1P</text>
<text x="33.8" y="16.4">6</text>
<text x="33.8" y="14.6">6</text>
<text x="41.3" y="16.4">HPCOMFB</text>
<text x="41.3" y="14.6">HPCOM</text>
<text x="53.7" y="13.9">HPCOM</text>
<text x="53.7" y="15.6">HPCOMFB</text>
<text x="78.3" y="12.8">6</text>
<text x="78.3" y="14.6">6</text>
<text x="78.3" y="16.4">6</text>
<text x="98.2" y="12.1">MIC1N</text>
<text x="98.2" y="13.9">MIC3P</text>
<text x="98.2" y="15.6">MIC3N</text>
<text x="30.6" y="51.2">MIC1+</text>
<text x="89.3" y="51.2">MIC1P</text>
<text x="30.6" y="56.5">MIC1-</text>
<text x="89.3" y="56.5">MIC1N</text>
<text x="135.2" y="99">6</text>
<text x="135.2" y="100.8">6</text>
<text x="155.1" y="98.3">LINEOUTR</text>
<text x="155.1" y="100.1">LINEOUTL</text>
<text x="135.2" y="104.4">6</text>
<text x="155.1" y="103.7">PA-SHDN-N</text>
<text x="30.6" y="111.7">MIC3+</text>
<text x="89.3" y="111.7">MIC3P</text>
<text x="157.8" y="109">PA-SHDN-N</text>
<text x="30.6" y="117">MIC3-</text>
<text x="89.3" y="117">MIC3N</text>
<text x="168.4" y="132.1">LINEOUTL</text>
<text x="168.4" y="139.2">LINEOUTR</text>
<text x="193.3" y="139.1">HPR_IN-</text>
</g>
<g font-size="1.6">
<text x="85.9" y="9.6">MIC-MBIAS</text>
<text x="85.9" y="11.4">MIC1P</text>
<text x="85.9" y="13.1">MIC1N</text>
<text x="87.3" y="16.4">MIC3N</text>
<text x="87.5" y="14.6">MIC3P</text>
<text x="76.5" y="38.8">R0402 MIC-MBIAS</text>
<text x="58.7" y="47.6">C0603</text>
<text x="69.4" y="47.6">R0402</text>
<text x="90.7" y="47.6">GND</text>
<text x="26.2" y="51.2">1</text>
<text x="26.2" y="53">2</text>
<text x="78.3" y="49.4">C0402</text>
<text x="42.7" y="56.5">C0402</text>
<text x="69.4" y="63.6">R0402</text>
<text x="78.3" y="63.6">C0402</text>
<text x="42.7" y="67.2">C0402</text>
<text x="49.8" y="67.2">C0402</text>
<text x="69.4" y="76.1">R0402</text>
<text x="33.8" y="83.2">GND</text>
<text x="46.3" y="79.7">GND</text>
<text x="65.8" y="83.2">GND</text>
<text x="247.2" y="88.2">GND</text>
<text x="76.5" y="99.2">R0402 MIC-MBIAS</text>
<text x="142.3" y="99">LINEOUTR</text>
<text x="142.6" y="100.8">LINEOUTL</text>
<text x="250.7" y="101">R0402</text>
<text x="140.9" y="104.4">PA-SHDN-N</text>
<text x="166.3" y="107.2">R0402</text>
<text x="243.6" y="107.2">PS</text>
<text x="26.2" y="111.6">1</text>
<text x="26.2" y="113.4">2</text>
<text x="58.7" y="108.1">C0603</text>
<text x="69.4" y="108.1">R0402</text>
<text x="78.3" y="109.9">C0402</text>
<text x="90.7" y="108.1">GND</text>
<text x="203.3" y="109">1</text>
<text x="203.3" y="110.7">2</text>
<text x="203.3" y="112.5">3</text>
<text x="220.9" y="110.7">7</text>
<text x="220.9" y="109">8</text>
<text x="220.9" y="112.5">6</text>
<text x="230.3" y="111.5">GND</text>
<text x="233.5" y="112.5">1</text>
<text x="236.5" y="108.1">L0603</text>
<text x="244" y="112.5">2</text>
<text x="250.7" y="109.9">C0402</text>
<text x="267.3" y="111.6">1</text>
<text x="267.3" y="109.9">2</text>
<text x="42.7" y="117">C0402</text>
<text x="167.2" y="117.9">C0402</text>
<text x="174.8" y="117.9">R0402</text>
<text x="182.3" y="116.1">GND</text>
<text x="187.6" y="114.3">C0603</text>
<text x="203.3" y="114.3">4</text>
<text x="220.9" y="114.3">5</text>
<text x="231.2" y="119.7">C0603</text>
<text x="233.5" y="117.9">1</text>
<text x="241.8" y="114.3">USBVBUS1</text>
<text x="244" y="117.9">2</text>
<text x="254.3" y="118.8">C0402</text>
<text x="261.4" y="118.8">C0402</text>
<text x="69.4" y="124.1">R0402</text>
<text x="78.3" y="124.1">C0402</text>
<text x="216.1" y="123.2">R0402</text>
<text x="227.6" y="123.2">GND</text>
<text x="236.5" y="122.3">L0603</text>
<text x="250.7" y="125.9">GND</text>
<text x="257.8" y="125.5">GND</text>
<text x="42.7" y="127.7">C0402</text>
<text x="49.8" y="127.7">C0402</text>
<text x="179.6" y="126.8">GND</text>
<text x="217" y="128.5">C0402</text>
<text x="227.6" y="131">20140325</text>
<text x="250.7" y="131.9">R0402</text>
<text x="69.4" y="136.5">R0402</text>
<text x="177.8" y="137.4">C0402</text>
<text x="186.7" y="137.4">R0402</text>
<text x="247.2" y="137.4">GND</text>
<text x="33.8" y="143.7">GND</text>
<text x="46.3" y="140.1">GND</text>
<text x="65.8" y="143.7">GND</text>
<text x="176.9" y="146.3">C0402</text>
<text x="185.8" y="146.3">R0402</text>
<text x="104.9" y="197.9">GND</text>
<text x="225.8" y="195.2">Design Name</text>
<text x="225.8" y="202.3">A3</text>
<text x="225.8" y="200.6">Size</text>
<text x="233" y="200.6">Page Name</text>
<text x="284.5" y="200.6">Rev</text>
<text x="286.3" y="202.3">V00</text>
<text x="225.8" y="205.9">Date:</text>
<text x="235.1" y="205.9">Tuesday, October 24, 2017</text>
<text x="261.4" y="205.9">Sheet</text>
<text x="270.3" y="205.9">15</text>
<text x="275.6" y="205.9">of</text>
<text x="281" y="205.9">16</text>
</g>
<g font-size="1.6" fill="#000080">
<text x="69.4" y="38.8">R3081K</text>
<text x="8.9" y="45.9">CON2</text>
<text x="58.7" y="44.1">C211</text>
<text x="58.7" y="45.9">10uF</text>
<text x="69.4" y="44.1">R309</text>
<text x="69.4" y="45.9">1K5</text>
<text x="78.3" y="45.9">C344</text>
<text x="78.3" y="47.6">104</text>
<text x="78.3" y="42.3">C209</text>
<text x="85.4" y="42.3">1uF C0402</text>
<text x="42.7" y="53">C343</text>
<text x="15.2" y="57.4">CN19</text>
<text x="42.7" y="54.8">101</text>
<text x="33.5" y="62.1" transform="rotate(-90 33.5 62.1)">ESD</text>
<text x="42.4" y="63.8" transform="rotate(-90 42.4 63.8)">ESD</text>
<text x="42.7" y="63.6">C220</text>
<text x="42.7" y="65.4">33pF</text>
<text x="49.8" y="63.6">C341</text>
<text x="49.8" y="65.4">33pF</text>
<text x="69.4" y="60.1">R167</text>
<text x="69.4" y="61.9">1K5</text>
<text x="78.3" y="60.1">C342</text>
<text x="78.3" y="61.9">104</text>
<text x="35.3" y="76.3" transform="rotate(-90 35.3 76.3)">ESD29</text>
<text x="69.4" y="72.5">R169</text>
<text x="69.4" y="74.3">1K</text>
<text x="40.6" y="78.1" transform="rotate(-90 40.6 78.1)">ESD28</text>
<text x="69.4" y="99.2">R3101K</text>
<text x="250.7" y="97.4">ED11</text>
<text x="250.7" y="99.2">ESD</text>
<text x="8.9" y="106.3">CON2</text>
<text x="58.7" y="104.5">C212</text>
<text x="58.7" y="106.3">10uF</text>
<text x="69.4" y="104.5">R311</text>
<text x="69.4" y="106.3">1K5</text>
<text x="78.3" y="102.8">C210</text>
<text x="78.3" y="106.3">C348</text>
<text x="85.4" y="102.8">1uF C0402</text>
<text x="166.3" y="103.7">R241</text>
<text x="166.3" y="105.4">10K</text>
<text x="206.6" y="104.7">U15</text>
<text x="250.7" y="106.3">C259</text>
<text x="42.7" y="113.4">C347</text>
<text x="78.3" y="108.1">104</text>
<text x="187.6" y="110.8">C252</text>
<text x="187.6" y="112.5">105/25V</text>
<text x="236.5" y="111.7">FB9</text>
<text x="236.5" y="109.9">0R</text>
<text x="250.7" y="108.1">NC/33pF</text>
<text x="271.2" y="108.1">CN20</text>
<text x="277.4" y="108.1">CON2</text>
<text x="15.2" y="117.9">CN25</text>
<text x="42.7" y="115.2">101</text>
<text x="167.2" y="114.3">C254</text>
<text x="167.2" y="116.1">NC/104</text>
<text x="175.7" y="114.3">R194</text>
<text x="175.9" y="116.1">100K</text>
<text x="203.6" y="119.7">LPA8302MSF MSOP-8</text>
<text x="231.2" y="116.1">C170</text>
<text x="231.2" y="117.9">2.2uF</text>
<text x="236.5" y="117">FB10</text>
<text x="254.3" y="115.2">C256</text>
<text x="254.3" y="117">NC/33pF NC/33pF</text>
<text x="261.4" y="115.2">C255</text>
<text x="35.3" y="124.3" transform="rotate(-90 35.3 124.3)">ESD</text>
<text x="42.4" y="124.3" transform="rotate(-90 42.4 124.3)">ESD</text>
<text x="42.7" y="124.1">C223</text>
<text x="42.7" y="125.9">33pF</text>
<text x="49.8" y="124.1">C345</text>
<text x="49.8" y="125.9">33pF</text>
<text x="69.4" y="120.5">R187</text>
<text x="69.4" y="122.3">1K5</text>
<text x="78.3" y="120.5">C346</text>
<text x="78.3" y="122.3">104</text>
<text x="207.2" y="123.2">R221</text>
<text x="212.5" y="123.2">NC/47K</text>
<text x="237.4" y="120.5">NC/0R</text>
<text x="208.1" y="128.5">C164 NC/471</text>
<text x="250.7" y="128.4">ED10</text>
<text x="250.7" y="130.2">ESD</text>
<text x="35.3" y="136.7" transform="rotate(-90 35.3 136.7)">ESD31</text>
<text x="69.4" y="133">R193</text>
<text x="69.4" y="134.8">1K</text>
<text x="177.8" y="133.9">C251</text>
<text x="177.8" y="135.7">474</text>
<text x="186.7" y="133.9">R270</text>
<text x="186.7" y="135.7">75K</text>
<text x="40.6" y="138.5" transform="rotate(-90 40.6 138.5)">ESD30</text>
<text x="176.9" y="142.8">C249</text>
<text x="185.8" y="142.8">R254</text>
<text x="176.9" y="144.5">474</text>
<text x="185.8" y="144.5">75K</text>
<text x="91.6" y="185.4">TP36</text>
<text x="91.6" y="182.8">TP35</text>
<text x="91.6" y="190.8">TP38</text>
<text x="91.6" y="188.1">TP37</text>
</g>
<g font-size="1.6" fill="#00f">
<text x="3.6" y="48.5">CON2-PT1_25-3_2X4_35H4_8A-UP</text>
<text x="3.6" y="109">CON2-PT1_25-3_2X4_35H4_8A-UP</text>
<text x="258.7" y="121.4">CON2-PT1_25-3_2X4_35H4_8A-UP</text>
</g>
<g font-size="1.6" fill="#004080">
<text x="23.2" y="52.3">1</text>
<text x="23.2" y="54.1">2</text>
<text x="23.2" y="112.7">1</text>
<text x="206.3" y="110.1">SHDN#</text>
<text x="206.3" y="111.8">BYPASS</text>
<text x="206.3" y="113.6">NC</text>
<text x="215.2" y="111.8">GND</text>
<text x="215.3" y="113.6">VDD</text>
<text x="215.5" y="110.1">VO2</text>
<text x="270.3" y="112.7">1</text>
<text x="270.3" y="111">2</text>
<text x="23.2" y="114.5">2</text>
<text x="206.3" y="115.4">IN-</text>
<text x="215.5" y="115.4">VO1</text>
</g>
</svg>
